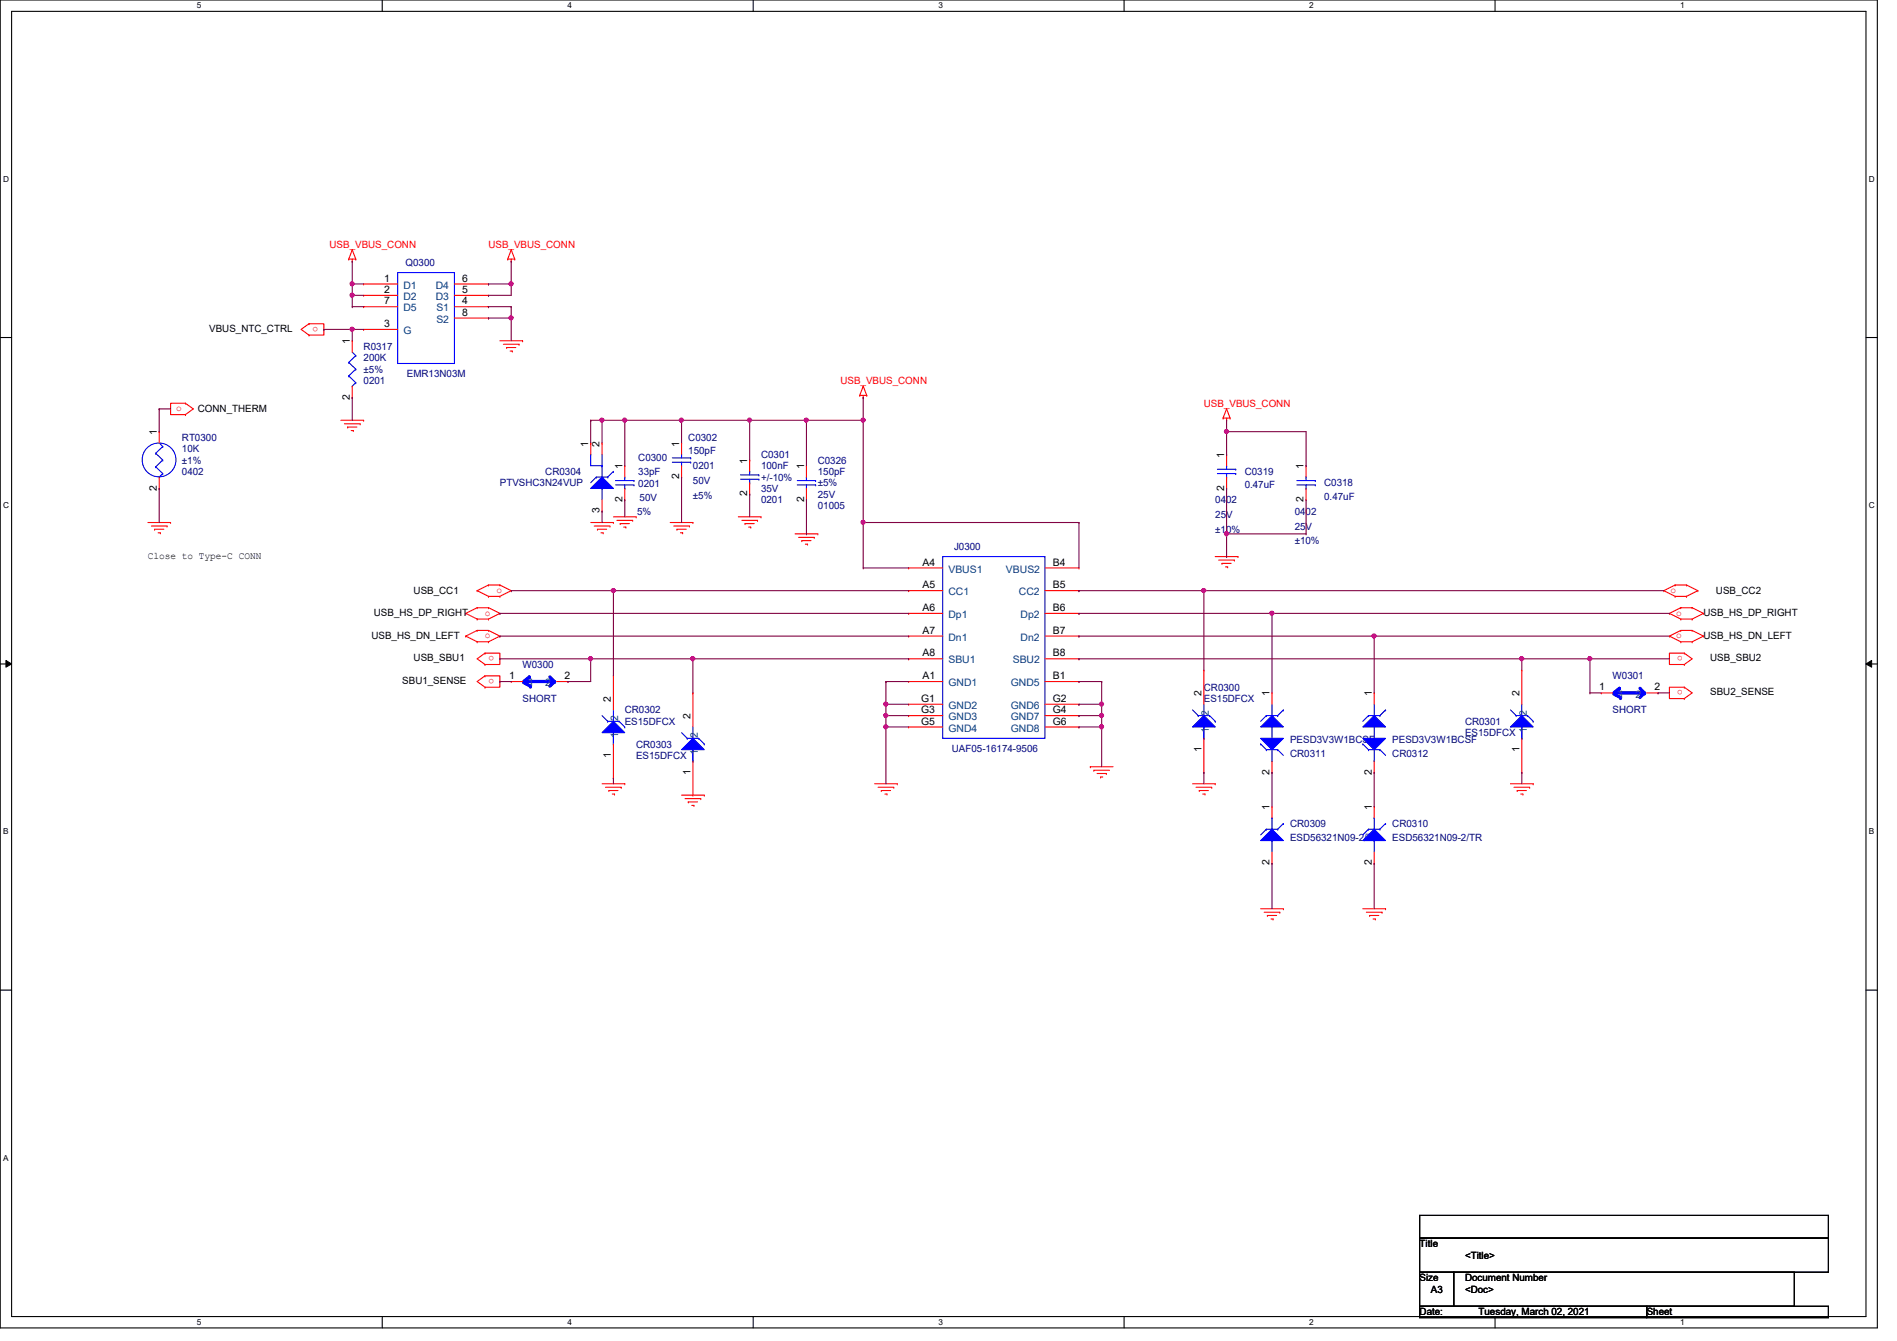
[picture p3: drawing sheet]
<svg xmlns="http://www.w3.org/2000/svg" width="297mm" height="210mm" viewBox="0 0 297 210" stroke-linecap="round" stroke-linejoin="round" font-family="sans-serif">
<path d="M0 0h294v207.9h-294zM1.8 1.8h290.4v204.3h-290.4z" fill="none" stroke="#000" stroke-width=".17"/>
<g fill="#fff">
<path d="M30.8 .2h.7v1.4h-.7z"/>
<path d="M30.8 206.2h.7v1.4h-.7z"/>
</g>
<path d="M59.9 0v1.8M59.9 206.1v1.8" fill="none" stroke="#000" stroke-width=".17"/>
<g fill="#fff">
<path d="M88.9 .2h.6v1.4h-.6z"/>
<path d="M88.9 206.2h.6v1.4h-.6z"/>
</g>
<path d="M117.9 0v1.8M117.9 206.1v1.8" fill="none" stroke="#000" stroke-width=".17"/>
<g fill="#fff">
<path d="M146.9 .2h.7v1.4h-.7z"/>
<path d="M146.9 206.2h.7v1.4h-.7z"/>
</g>
<path d="M176 0v1.8M176 206.1v1.8" fill="none" stroke="#000" stroke-width=".17"/>
<g fill="#fff">
<path d="M205 .2h.7v1.4h-.7z"/>
<path d="M205 206.2h.7v1.4h-.7z"/>
</g>
<path d="M234.1 0v1.8M234.1 206.1v1.8" fill="none" stroke="#000" stroke-width=".17"/>
<g fill="#fff">
<path d="M263.1 .2h.7v1.4h-.7z"/>
<path d="M263.1 206.2h.7v1.4h-.7z"/>
<path d="M.5 27.3h.9v1.4h-.9z"/>
<path d="M292.6 27.3h.9v1.4h-.9z"/>
<path d="M.5 78.4h.9v1.4h-.9z"/>
<path d="M292.6 78.4h.9v1.4h-.9z"/>
</g>
<path d="M0 52.8h1.8M292.2 52.8h1.8" fill="none" stroke="#000" stroke-width=".17"/>
<g fill="#fff">
<path d="M.5 129.5h.8v1.4h-.8z"/>
<path d="M292.6 129.5h.9v1.4h-.9z"/>
</g>
<path d="M0 103.9h1.8M292.2 103.9h1.8" fill="none" stroke="#000" stroke-width=".17"/>
<path d="M.9 103.4l.9 .5-.9 .5zM292.2 103.9l.9-.5v1z" fill="#000"/>
<path d="M.9 103.4l.9 .5-.9 .5zM292.2 103.9l.9-.5v1z" fill="none" stroke="#000" stroke-width=".16"/>
<path d="M.5 180.5h.8v1.4h-.8z" fill="#fff"/>
<path d="M0 155h1.8M292.2 155h1.8M222.3 190.2h64v3.6h-64zM222.3 193.8h64v5.3h-64zM222.3 199.1h5.3v5.4h-5.3zM227.6 199.1h53.4v5.4h-53.4zM222.3 204.5h35.5v1.7h-35.5zM257.8 204.5h28.5v1.7h-28.5z" fill="none" stroke="#000" stroke-width=".17"/>
<g fill="none" stroke="#f00" stroke-width=".17">
<path d="M55.2 39.1h.1M55.2 39.1l-.6 1.5M55.2 39.1l.5 1.5M80 39.1h.1M80 39.1l-.5 1.5M80 39.1l.6 1.5M48.4 52.5h.1M48.4 50.7h.1M48.4 50.7h2.3v1.8h-2.3M48.4 50.7l-1.2 .9 1.2 .9M54.6 40.6h.1M54.6 40.6h1.1"/>
<path d="M55.2 40.9h.1M55.2 40.6v.3M55.7 40.6h.1M78.3 53.3h3.5M78.8 53.9h2.5M79.3 54.4h.1M79.3 54.4h1.5M79.5 40.6h.1M79.5 40.6h1.1M79.9 54.9h.3M80 40.9h.1M80 40.6v.3"/>
<path d="M80.2 54.9h.1M80.6 40.6h.1M81.3 53.9h.1M81.8 53.3h.1M29 63.1h.1M29 64.9h.1M29 63.1h-2.3v1.8h2.3M29 63.1l1.3 .9-1.3 .9M53.4 65.8h3.5M53.9 66.3h2.5M54.4 66.8h.1M54.4 66.8h1.5"/>
<path d="M55 67.4h.3M55.3 67.4h.1M56.4 66.3h.1M56.9 65.8h.1M97.8 72.9h.1M97.8 78.2h.1M97.8 72.9v1.8M97.8 76.5v1.7M134.6 61.9h.1M134.6 61.9h1.1M135.2 62.2h.1M135.2 60.5h.1"/>
<path d="M135.2 61.9v.3M135.2 60.5l-.6 1.4M135.2 60.5l.5 1.4M135.7 61.9h.1M191.5 65.4h.1M191.5 65.4h1.1M192.1 65.8h.1M192.1 64h.1M192.1 65.4v.4M192.1 64l-.6 1.4M192.1 64l.5 1.4M192.6 65.4h.1"/>
<path d="M23.2 81.8h3.5M23.7 82.3h2.5M24.2 82.8h.1M24.2 82.8h1.5M24.8 83.4h.3M25.1 83.4h.1M26.2 82.3h.1M26.7 81.8h.1M72.9 96h.1M72.9 99.6h.1M72.9 96l1.8 .9M72.9 99.6l1.8 .9"/>
<path d="M74.7 92.5h.1M74.7 95.1h.1M74.7 96.9h.1M74.7 98.7h.1M74.7 95.1l-1.8 .9M74.7 92.5l1.8 .8M74.7 95.1h1.8M74.7 96.9h1.8M74.7 98.7l-1.8 .9M74.7 98.7h1.8M76.5 91.6h.1M76.5 93.3h.1"/>
<path d="M76.5 95.1h.1M76.5 96.9h.1M76.5 98.7h.1M76.5 91.6l-1.8 .9M76.5 91.6h1.8M76.5 93.3h1.8M76.5 95.1l1.8 .9M76.5 98.7l1.8 .9M78.3 91.6h.1M78.3 93.3h.1M78.3 96h.1M78.3 99.6h.1"/>
<path d="M78.3 91.6l1.7 .9M78.3 96l-1.8 .9M78.3 99.6l-1.8 .9M80 92.5h.1M80 92.5l-1.7 .8M92.5 81.8h3.6M93 82.3h2.5M93.6 82.8h.1M93.6 82.8h1.4M94.1 83.4h.3M94.4 83.4h.1M95.5 82.3h.1"/>
<path d="M96.1 81.8h.1M96.1 80.9h3.5M96.6 81.4h2.5M97.1 82h.1M97.1 82h1.4M97.7 82.5h.3M98 82.5h.1M99.1 81.4h.1M99.6 80.9h.1M104.9 81.8h3.6M105.5 82.3h2.4M106 82.8h.1"/>
<path d="M106 82.8h1.4M106.5 83.4h.4M106.9 83.4h.1M107.9 82.3h.1M108.5 81.8h.1M115.6 80.9h3.6M116.2 81.4h2.4M116.7 82h.1M116.7 82h1.4M117.2 82.5h.4M117.6 82.5h.1M118.6 81.4h.1"/>
<path d="M119.2 80.9h.1M124.5 83.6h3.6M125 84.1h2.5M125.6 84.6h.1M125.6 84.6h1.4M126.1 85.2h.3M126.4 85.2h.1M127.5 84.1h.1M128.1 83.6h.1M190.3 87.1h3.5M190.8 87.7h2.5M191.3 88.2h.1"/>
<path d="M191.3 88.2h1.5M191.9 88.7h.3M192.2 88.7h.1M193.3 87.7h.1M193.8 87.1h.1M260.5 92.5h.1M260.5 92.5l1.8 .8M261.4 96h.1M261.4 99.6h.1M261.4 96l1.8 .9M261.4 99.6l1.8 .9M262.3 91.6h.1"/>
<path d="M262.3 93.3h.1M262.3 91.6h1.8M262.3 93.3h1.8M262.3 91.6l-1.8 .9M263.2 95.1h.1M263.2 96.9h.1M263.2 98.7h.1M263.2 95.1h1.8M263.2 96.9h1.8M263.2 95.1l-1.8 .9M263.2 98.7h1.8M263.2 98.7l-1.8 .9"/>
<path d="M264.1 91.6h.1M264.1 93.3h.1M264.1 91.6l1.7 .9M265 95.1h.1M265 96.9h.1M265 98.7h.1M265 95.1l1.7 .9M265 98.7l1.7 .9M265.8 92.5h.1M265.8 92.5l-1.7 .8M266.7 96h.1M266.7 99.6h.1"/>
<path d="M266.7 96l-1.7 .9M266.7 99.6l-1.7 .9M74.7 100.5h.1M74.7 100.5h1.8M75.9 104h.1M75.9 102.2h.1M75.9 102.2h2.4v1.8h-2.4M75.9 107.6h.1M75.9 105.8h.1M75.9 105.8h2.4v1.8h-2.4M75.9 102.2l-1.2 .9 1.2 .9M75.9 105.8l-1.2 .9 1.2 .9"/>
<path d="M76.5 100.5h.1M263.2 100.5h.1M263.2 100.5h1.8M263.7 104h.1M263.7 102.2h.1M263.7 102.2h-2.3v1.8h2.3M263.7 109.3h.1M263.7 107.6h.1M263.7 107.6h-2.3v1.7h2.3M263.7 102.2l1.3 .9-1.3 .9M263.7 107.6l1.3 .9-1.3 .8M265 100.5h.1"/>
<path d="M94.3 122.7h3.5M94.8 123.2h2.5M95.3 123.7h.1M95.3 123.7h1.5M95.9 124.3h.3M96.2 124.3h.1M97.3 123.2h.1M97.8 122.7h.1M106.7 124.5h3.6M107.3 125h2.4M107.8 125.5h.1M107.8 125.5h1.4"/>
<path d="M108.3 126.1h.4M108.7 126.1h.1M109.7 125h.1M110.3 124.5h.1M136.9 122.7h3.6M137.5 123.2h2.5M138 123.7h.1M138 123.7h1.4M138.6 124.3h.3M138.9 124.3h.1M140 123.2h.1M140.5 122.7h.1"/>
<path d="M170.7 120h.1M170.7 120h3.6M171.3 120.6h.1M171.3 120.6h2.4M171.8 121.1h1.4M172.3 121.6h.1M172.3 121.6h.4M173.2 121.1h.1M186.7 122.7h3.6M187.3 123.2h2.4M187.8 123.7h.1M187.8 123.7h1.4"/>
<path d="M188.3 124.3h.4M188.7 124.3h.1M189.7 123.2h.1M190.3 122.7h.1M236.5 122.7h3.6M237.1 123.2h2.4M237.6 123.7h.1M237.6 123.7h1.4M238.1 124.3h.4M238.5 124.3h.1M239.5 123.2h.1M240.1 122.7h.1"/>
<path d="M197.4 142.2h3.6M197.9 142.8h2.5M198.5 143.3h.1M198.5 143.3h1.4M199 143.8h.3M199.3 143.8h.1M200.4 142.8h.1M201 142.2h.1M213.4 142.2h3.6M213.9 142.8h2.5M214.5 143.3h.1M214.5 143.3h1.4"/>
<path d="M215 143.8h.3M215.3 143.8h.1M216.4 142.8h.1M217 142.2h.1"/>
</g>
<path d="M96.4 75.2h2.9M96.4 75.9h2.9M97.8 74.7h.1M97.8 76.5h.1M97.8 74.7v.5M97.8 75.9v.6M99.3 75.2h.1M99.3 75.9h.1" fill="none" stroke="#00f" stroke-width=".17"/>
<path d="M96.1 112.9l1.7 1.8h-3.5z" fill="#00f"/>
<path d="M94.3 112l.9 .9M95.2 112.9h.1M95.2 112.9h1.7M96.1 112.9l1.7 1.8h-3.5zM96.1 112.9h.1M96.1 116.5h.1M96.1 111.1v1.8M96.1 114.7v1.8M96.9 112.9h.1M96.9 112.9l.9 .9M97.8 113.8h.1" fill="none" stroke="#00f" stroke-width=".17"/>
<path d="M96.1 105.8h.1M96.1 105.8v5.3M96.1 116.5v5.3M96.1 121.8h.1" fill="none" stroke="#f00" stroke-width=".17"/>
<path d="M86.1 106l.5 .5" fill="none" stroke="#00f" stroke-width=".51"/>
<circle cx="86.6" cy="106.5" r=".25" fill="#00f"/>
<path d="M86.8 106.7l-.7 .7" fill="none" stroke="#00f" stroke-width=".51"/>
<circle cx="86.8" cy="106.7" r=".25" fill="#00f"/>
<path d="M82.4 106.7h3.9" fill="none" stroke="#00f" stroke-width=".51"/>
<circle cx="86.3" cy="106.7" r=".25" fill="#00f"/>
<path d="M82.9 106l-.9 .7" fill="none" stroke="#00f" stroke-width=".51"/>
<circle cx="82.9" cy="106" r=".25" fill="#00f"/>
<path d="M82 106.8l1.1 .6" fill="none" stroke="#00f" stroke-width=".51"/>
<circle cx="83.1" cy="107.4" r=".25" fill="#00f"/>
<path d="M80 106.7h.1M80 106.7h1.8M87.2 106.7h1.7M88.9 106.7h.1" fill="none" stroke="#f00" stroke-width=".17"/>
<path d="M199.2 112l1.8 1.8h-3.6z" fill="#00f"/>
<path d="M198.3 112h.1M198.3 112l-.9 .9M198.3 112h1.8M199.2 112l1.8 1.8h-3.6zM199.2 112h.1M199.2 115.6h.1M199.2 110.2v1.8M199.2 113.8v1.8M200.1 112h.1M201 111.1h.1M201 111.1l-.9 .9" fill="none" stroke="#00f" stroke-width=".17"/>
<path d="M197.4 115.6h3.6l-1.8 1.7z" fill="#00f"/>
<path d="M197.4 115.6h3.6l-1.8 1.7zM197.4 116.5h.1M197.4 116.5l.9 .8M198.3 117.3h.1M198.3 117.3h1.8M199.2 119.1h.1M199.2 117.3v1.8M200.1 117.3h.1M200.1 117.3l.9 .9" fill="none" stroke="#00f" stroke-width=".17"/>
<path d="M199.2 108.5h.1M199.2 108.5v1.7M199.2 119.1v1.8M199.2 120.9h.1" fill="none" stroke="#f00" stroke-width=".17"/>
<path d="M188.5 112l1.8 1.8h-3.6z" fill="#00f"/>
<g fill="none" stroke="#00f" stroke-width=".17">
<path d="M190.6 73.4h2.9M190.6 74.1h2.9M192.1 72.9h.1M192.1 74.7h.1M192.1 72.9v.5M192.1 74.1v.6M193.5 73.4h.1M193.5 74.1h.1M186.7 111.1l.9 .9M187.6 112h.1M187.6 112h1.8M188.5 112l1.8 1.8h-3.6z"/>
<path d="M188.5 112h.1M188.5 115.6h.1M188.5 110.2v1.8M188.5 113.8v1.8M189.4 112h.1M189.4 112l.9 .9M190.3 112.9h.1"/>
</g>
<path d="M192.1 71.1h.1M192.1 76.5h.1M192.1 71.1v1.8M192.1 74.7v1.8M188.5 104.9h.1M188.5 104.9v5.3M188.5 115.6v5.3M188.5 120.9h.1" fill="none" stroke="#f00" stroke-width=".17"/>
<path d="M213.4 113.8l1.8-1.8 1.8 1.8z" fill="#00f"/>
<path d="M213.4 113.8l1.8-1.8 1.8 1.8zM214.3 112h.1M214.3 112l-.9 .9M214.3 112h1.8M215.2 112h.1M215.2 115.6h.1M215.2 110.2v1.8M215.2 113.8v1.8M216.1 112h.1M217 111.1h.1M217 111.1l-.9 .9" fill="none" stroke="#00f" stroke-width=".17"/>
<path d="M213.4 115.6h3.6l-1.8 1.7z" fill="#00f"/>
<g fill="none" stroke="#00f" stroke-width=".17">
<path d="M24.4 71h.1M24.4 73.1h.1M24.4 71l1.1 1M24.4 73.1l1.1 1M24.9 74.7h.1M24.9 69.3l.6 .6M25.5 69.9h.1M25.5 72h.1M25.5 74.1h.1M25.5 69.9l-1.1 1.1M25.5 72l-1.1 1.1M25.5 74.1l-.6 .6"/>
<path d="M213.4 115.6h3.6l-1.8 1.7zM213.4 116.5h.1M213.4 116.5l.9 .8M214.3 117.3h.1M214.3 117.3h1.8M215.2 119.1h.1M215.2 117.3v1.8M216.1 117.3h.1M216.1 117.3l.9 .9"/>
<circle cx="24.9" cy="72" r="2.65"/>
</g>
<path d="M24.9 67.6h.1M24.9 76.5h.1M24.9 67.6v1.7M24.9 74.7v1.8M215.2 108.5h.1M215.2 108.5v1.7M215.2 119.1v1.8M215.2 120.9h.1" fill="none" stroke="#f00" stroke-width=".17"/>
<path d="M199.2 129.8l1.8 1.8h-3.6z" fill="#00f"/>
<path d="M198.3 129.8h.1M198.3 129.8l-.9 .9M198.3 129.8h1.8M199.2 129.8l1.8 1.8h-3.6zM199.2 131.6h.1M199.2 128h.1M199.2 128v1.8M199.2 131.6v1.7M200.1 129.8h.1M201 128.9h.1M201 128.9l-.9 .9" fill="none" stroke="#00f" stroke-width=".17"/>
<path d="M199.2 135.1h.1M199.2 126.2h.1M199.2 126.2v1.8M199.2 133.3v1.8" fill="none" stroke="#f00" stroke-width=".17"/>
<path d="M256.8 107.7l.5 .6" fill="none" stroke="#00f" stroke-width=".51"/>
<circle cx="257.3" cy="108.3" r=".25" fill="#00f"/>
<path d="M257.5 108.5l-.7 .7" fill="none" stroke="#00f" stroke-width=".51"/>
<circle cx="257.5" cy="108.5" r=".25" fill="#00f"/>
<path d="M253.1 108.5h3.9" fill="none" stroke="#00f" stroke-width=".51"/>
<circle cx="257" cy="108.5" r=".25" fill="#00f"/>
<path d="M253.6 107.7l-.9 .8" fill="none" stroke="#00f" stroke-width=".51"/>
<circle cx="253.6" cy="107.7" r=".25" fill="#00f"/>
<path d="M252.7 108.6l1 .6" fill="none" stroke="#00f" stroke-width=".51"/>
<circle cx="253.7" cy="109.2" r=".25" fill="#00f"/>
<path d="M204.5 72.9h.1M204.5 78.2h.1M204.5 72.9v1.8M204.5 76.5v1.7M250.7 108.5h.1M250.7 108.5h1.8M257.8 108.5h1.8M259.6 108.5h.1" fill="none" stroke="#f00" stroke-width=".17"/>
<path d="M203.1 75.2h2.8M203.1 75.9h2.8M204.5 74.7h.1M204.5 76.5h.1M204.5 74.7v.5M204.5 75.9v.6M205.9 75.2h.1M205.9 75.9h.1" fill="none" stroke="#00f" stroke-width=".17"/>
<path d="M238.3 112l1.8 1.8h-3.6z" fill="#00f"/>
<path d="M236.5 111.1l.9 .9M237.4 112h.1M237.4 112h1.8M238.3 112l1.8 1.8h-3.6zM238.3 112h.1M238.3 115.6h.1M238.3 110.2v1.8M238.3 113.8v1.8M239.2 112h.1M239.2 112l.9 .9M240.1 112.9h.1" fill="none" stroke="#00f" stroke-width=".17"/>
<path d="M238.3 104.9h.1M238.3 104.9v5.3M238.3 115.6v5.3M238.3 120.9h.1" fill="none" stroke="#f00" stroke-width=".17"/>
<path d="M92.5 76.5l1.8-1.8 1.8 1.8z" fill="#00f"/>
<g fill="none" stroke="#00f" stroke-width=".17">
<path d="M92.5 76.5l1.8-1.8 1.8 1.8zM92.5 71.1h.1M92.5 71.1v1.8h1.8M93.4 74.7h.1M93.4 74.7l-.9 .9M93.4 74.7h1.8M94.3 76.5h.1M94.3 72.9h.1M94.3 71.1v3.6M94.3 76.5v1.7M95.2 74.7h.1M96.1 73.8h.1"/>
<path d="M96.1 73.8l-.9 .9"/>
</g>
<path d="M92.5 69.3h.1M92.5 69.3v1.8M94.3 69.3h.1M94.3 69.3v1.8M94.3 78.2v1.8M94.3 80h.1" fill="none" stroke="#f00" stroke-width=".17"/>
<path d="M215.2 129.8l1.8 1.8h-3.6z" fill="#00f"/>
<g fill="none" stroke="#00f" stroke-width=".17">
<path d="M54.6 56.7h.1M54.6 58.8h.1M54.6 56.7l1.1 1.1M54.6 58.8l1.1 1.1M55.2 55.1l.5 .6M55.7 55.7h.1M55.7 57.8h.1M55.7 59.9h.1M55.7 55.7l-1.1 1M55.7 57.8l-1.1 1M55.7 59.9l-.5 .6M62.3 42.7h8.9v14.2h-8.9z"/>
<path d="M55.2 60.5h.1M105.3 71.7h2.9M105.3 72.3h2.9M106.7 71.1h.1M106.7 72.9h.1M106.7 71.1v.6M106.7 72.3v.6M108.2 71.7h.1M108.2 72.3h.1M115.9 74.3h2.9M115.9 75h2.9M117.4 73.8h.1"/>
<path d="M117.4 75.6h.1M117.4 73.8v.5M117.4 75v.6M118.8 74.3h.1M118.8 75h.1M124.8 75.2h2.9M124.8 75.9h2.9M126.3 74.7h.1M126.3 76.5h.1M126.3 74.7v.5M126.3 75.9v.6M127.7 75.2h.1"/>
<path d="M127.7 75.9h.1M147.6 87.1h16v28.5h-16zM214.3 129.8h.1M214.3 129.8l-.9 .9M214.3 129.8h1.8M215.2 129.8l1.8 1.8h-3.6zM215.2 131.6h.1M215.2 128h.1M215.2 128v1.8M215.2 131.6v1.7M216.1 129.8h.1M217 128.9h.1"/>
<path d="M217 128.9l-.9 .9"/>
</g>
<g fill="none" stroke="#f00" stroke-width=".17">
<path d="M55.2 53.3h.1M55.2 53.3v1.8M56.9 44.4h.1M56.9 46.2h.1M56.9 51.6h.1M56.9 48h.1M56.9 44.4h5.4M56.9 46.2h5.4M56.9 51.6h5.4M56.9 48h5.4M71.2 44.4h5.3M71.2 46.2h5.3"/>
<path d="M71.2 48h5.3M71.2 49.8h5.3M76.5 48h.1M76.5 46.2h.1M76.5 44.4h.1M76.5 49.8h.1M55.2 62.2h.1M55.2 60.5v1.7M106.7 69.3h.1M106.7 74.7h.1M106.7 69.3v1.8M106.7 72.9v1.8"/>
<path d="M117.4 72h.1M117.4 77.3h.1M117.4 72v1.8M117.4 75.6v1.7M126.3 72.9h.1M126.3 78.2h.1M126.3 72.9v1.8M126.3 76.5v1.7M142.3 88.9h.1M142.3 92.5h.1M142.3 96h.1M142.3 99.6h.1"/>
<path d="M142.3 88.9h5.3M142.3 92.5h5.3M142.3 96h5.3M142.3 99.6h5.3M163.6 88.9h5.3M163.6 92.5h5.3M163.6 96h5.3M163.6 99.6h5.3M168.9 88.9h.1M168.9 92.5h.1M168.9 96h.1M168.9 99.6h.1"/>
<path d="M142.3 106.7h.1M142.3 103.1h.1M142.3 110.2h.1M142.3 112h.1M142.3 113.8h.1M142.3 106.7h5.3M142.3 103.1h5.3M142.3 110.2h5.3M142.3 112h5.3M142.3 113.8h5.3M163.6 106.7h5.3M163.6 103.1h5.3"/>
<path d="M163.6 110.2h5.3M163.6 112h5.3M163.6 113.8h5.3M168.9 106.7h.1M168.9 103.1h.1M168.9 110.2h.1M168.9 112h.1M168.9 113.8h.1M215.2 135.1h.1M215.2 126.2h.1M215.2 126.2v1.8M215.2 133.3v1.8"/>
</g>
<path d="M108.5 115.6l1.8 1.7h-3.6z" fill="#00f"/>
<path d="M106.7 114.7l.9 .9M107.6 115.6h.1M107.6 115.6h1.8M108.5 115.6l1.8 1.7h-3.6zM108.5 115.6h.1M108.5 119.1h.1M108.5 113.8v1.8M108.5 117.3v1.8M109.4 115.6h.1M109.4 115.6l.9 .9M110.3 116.5h.1" fill="none" stroke="#00f" stroke-width=".17"/>
<path d="M108.5 108.5h.1M108.5 108.5v5.3M108.5 119.1v5.4M108.5 124.5h.1" fill="none" stroke="#f00" stroke-width=".17"/>
<path d="M55.2 40.9h.1M55.2 40.9v3.5M80 40.9h.1M80 40.9v3.5" fill="none" stroke="#800040" stroke-width=".17"/>
<circle cx="80" cy="44.4" r=".32" fill="#f0f"/>
<circle cx="80" cy="44.4" r=".32" fill="none" stroke="#f0f" stroke-width=".17"/>
<path d="M55.2 44.4h.1M55.2 44.4v1.8M55.2 44.4h1.7" fill="none" stroke="#800040" stroke-width=".17"/>
<circle cx="55.1" cy="44.4" r=".32" fill="#f0f"/>
<circle cx="55.1" cy="44.4" r=".32" fill="none" stroke="#f0f" stroke-width=".17"/>
<path d="M55.2 46.2h.1M55.2 46.2v1.8M55.2 46.2h1.7M76.5 44.4h.1M76.5 44.4h3.5M80 44.4h.1M80 44.4v1.8" fill="none" stroke="#800040" stroke-width=".17"/>
<circle cx="55.1" cy="46.2" r=".32" fill="#f0f"/>
<circle cx="55.1" cy="46.2" r=".32" fill="none" stroke="#f0f" stroke-width=".17"/>
<path d="M55.2 48h.1M55.2 48h1.7M76.5 46.2h.1M76.5 48h.1M76.5 49.8h.1M76.5 46.2h3.5M76.5 48h3.5M80 48h.1M80 48v1.8h-3.5" fill="none" stroke="#800040" stroke-width=".17"/>
<circle cx="80" cy="49.8" r=".32" fill="#f0f"/>
<circle cx="80" cy="49.8" r=".32" fill="none" stroke="#f0f" stroke-width=".17"/>
<path d="M50.7 51.6h.1M50.7 51.6h6.2M55.2 51.6h.1M80 49.8h.1M80 49.8v3.5" fill="none" stroke="#800040" stroke-width=".17"/>
<circle cx="55.1" cy="51.5" r=".32" fill="#f0f"/>
<circle cx="55.1" cy="51.5" r=".32" fill="none" stroke="#f0f" stroke-width=".17"/>
<g fill="none" stroke="#800040" stroke-width=".17">
<path d="M55.2 51.6h.1M55.2 51.6v1.7M24.9 64h.1M24.9 64h1.8M24.9 64v3.6M55.2 62.2h.1M55.2 62.2v3.6M92.5 65.8h.1M92.5 65.8v3.5M92.5 65.8h1.8M94.3 65.8h.1M94.3 65.8v3.5"/>
<path d="M135.2 62.2h.1M135.2 62.2v3.6"/>
</g>
<circle cx="94.2" cy="65.8" r=".32" fill="#f0f"/>
<circle cx="94.2" cy="65.8" r=".32" fill="none" stroke="#f0f" stroke-width=".17"/>
<path d="M94.3 65.8h12.4M97.8 65.8h.1M97.8 65.8v7.1M106.7 65.8h.1" fill="none" stroke="#800040" stroke-width=".17"/>
<circle cx="97.8" cy="65.8" r=".32" fill="#f0f"/>
<circle cx="97.8" cy="65.8" r=".32" fill="none" stroke="#f0f" stroke-width=".17"/>
<path d="M106.7 65.8h.1M106.7 65.8v3.5M106.7 65.8h10.7" fill="none" stroke="#800040" stroke-width=".17"/>
<circle cx="117.4" cy="65.8" r=".32" fill="#f0f"/>
<circle cx="117.4" cy="65.8" r=".32" fill="none" stroke="#f0f" stroke-width=".17"/>
<circle cx="106.7" cy="65.8" r=".32" fill="#f0f"/>
<circle cx="106.7" cy="65.8" r=".32" fill="none" stroke="#f0f" stroke-width=".17"/>
<path d="M117.4 65.8h.1M117.4 65.8v6.2M117.4 65.8h17.8M126.3 65.8h.1M126.3 65.8v7.1M135.2 65.8h.1" fill="none" stroke="#800040" stroke-width=".17"/>
<circle cx="126.3" cy="65.8" r=".32" fill="#f0f"/>
<circle cx="126.3" cy="65.8" r=".32" fill="none" stroke="#f0f" stroke-width=".17"/>
<path d="M135.2 65.8h.1M135.2 65.8v16" fill="none" stroke="#800040" stroke-width=".17"/>
<circle cx="135.1" cy="65.8" r=".32" fill="#f0f"/>
<circle cx="135.1" cy="65.8" r=".32" fill="none" stroke="#f0f" stroke-width=".17"/>
<g fill="none" stroke="#800040" stroke-width=".17">
<path d="M24.9 76.5h.1M24.9 76.5v5.3M97.8 78.2h.1M97.8 78.2v2.7M106.7 74.7h.1M106.7 74.7v7.1M117.4 77.3h.1M117.4 77.3v3.6M126.3 78.2v5.4M94.3 80h.1M94.3 80v1.8M126.3 83.6h.1"/>
<path d="M135.2 81.8h.1M135.2 81.8h33.7"/>
</g>
<circle cx="135.1" cy="81.8" r=".32" fill="#f0f"/>
<circle cx="135.1" cy="81.8" r=".32" fill="none" stroke="#f0f" stroke-width=".17"/>
<path d="M80 92.5h.1M80 92.5h16.1M96.1 92.5h.1M96.1 92.5v13.3M135.2 81.8h.1M135.2 88.9h.1M135.2 81.8v7.1M135.2 88.9h7.1M168.9 81.8h.1M168.9 81.8v7.1" fill="none" stroke="#800040" stroke-width=".17"/>
<circle cx="96" cy="92.4" r=".32" fill="#f0f"/>
<circle cx="96" cy="92.4" r=".32" fill="none" stroke="#f0f" stroke-width=".17"/>
<path d="M96.1 92.5h.1M96.1 92.5h46.2M168.9 92.5h.1M168.9 92.5h91.6M188.5 92.5h.1" fill="none" stroke="#800040" stroke-width=".17"/>
<circle cx="188.5" cy="92.4" r=".32" fill="#f0f"/>
<circle cx="188.5" cy="92.4" r=".32" fill="none" stroke="#f0f" stroke-width=".17"/>
<path d="M78.3 96h.1M78.3 96h64M168.9 96h.1M168.9 96h92.5M188.5 92.5h.1M188.5 92.5v12.4M199.2 96h.1M199.2 96v12.5" fill="none" stroke="#800040" stroke-width=".17"/>
<circle cx="199.2" cy="96" r=".32" fill="#f0f"/>
<circle cx="199.2" cy="96" r=".32" fill="none" stroke="#f0f" stroke-width=".17"/>
<path d="M78.3 99.6h.1M78.3 99.6h64M168.9 99.6h.1M168.9 99.6h46.3M215.2 99.6h.1M215.2 99.6v8.9" fill="none" stroke="#800040" stroke-width=".17"/>
<circle cx="215.2" cy="99.5" r=".32" fill="#f0f"/>
<circle cx="215.2" cy="99.5" r=".32" fill="none" stroke="#f0f" stroke-width=".17"/>
<path d="M215.2 99.6h.1M215.2 99.6h46.2M78.3 103.1h.1M78.3 103.1h14.2M92.5 103.1h.1M92.5 103.1v3.6" fill="none" stroke="#800040" stroke-width=".17"/>
<circle cx="92.5" cy="103.1" r=".32" fill="#f0f"/>
<circle cx="92.5" cy="103.1" r=".32" fill="none" stroke="#f0f" stroke-width=".17"/>
<path d="M92.5 103.1h.1M92.5 103.1h49.8M108.5 103.1h.1M108.5 103.1v5.4M142.3 103.1h.1" fill="none" stroke="#800040" stroke-width=".17"/>
<circle cx="108.5" cy="103.1" r=".32" fill="#f0f"/>
<circle cx="108.5" cy="103.1" r=".32" fill="none" stroke="#f0f" stroke-width=".17"/>
<path d="M168.9 103.1h.1M168.9 103.1h69.4" fill="none" stroke="#800040" stroke-width=".17"/>
<circle cx="238.3" cy="103.1" r=".32" fill="#f0f"/>
<circle cx="238.3" cy="103.1" r=".32" fill="none" stroke="#f0f" stroke-width=".17"/>
<path d="M238.3 103.1h.1M238.3 103.1v1.8M238.3 103.1h23.1M249 103.1h.1M249 103.1v5.4" fill="none" stroke="#800040" stroke-width=".17"/>
<circle cx="248.9" cy="103.1" r=".32" fill="#f0f"/>
<circle cx="248.9" cy="103.1" r=".32" fill="none" stroke="#f0f" stroke-width=".17"/>
<g fill="none" stroke="#800040" stroke-width=".17">
<path d="M78.3 106.7h.1M78.3 106.7h1.7M138.7 106.7h.1M138.7 110.2h.1M138.7 106.7h3.6M138.7 106.7v5.3M168.9 106.7h.1M168.9 106.7h3.6M172.5 106.7h.1M172.5 106.7v3.5M249 108.5h.1M249 108.5h1.7"/>
<path d="M259.6 108.5h.1M259.6 108.5h1.8"/>
</g>
<circle cx="138.7" cy="112" r=".32" fill="#f0f"/>
<circle cx="138.7" cy="112" r=".32" fill="none" stroke="#f0f" stroke-width=".17"/>
<path d="M138.7 110.2h.1M138.7 110.2h3.6" fill="none" stroke="#800040" stroke-width=".17"/>
<circle cx="138.7" cy="110.2" r=".32" fill="#f0f"/>
<circle cx="138.7" cy="110.2" r=".32" fill="none" stroke="#f0f" stroke-width=".17"/>
<path d="M168.9 110.2h.1M168.9 110.2h3.6" fill="none" stroke="#800040" stroke-width=".17"/>
<circle cx="172.5" cy="110.2" r=".32" fill="#f0f"/>
<circle cx="172.5" cy="110.2" r=".32" fill="none" stroke="#f0f" stroke-width=".17"/>
<path d="M138.7 112h.1M138.7 112v1.8M138.7 112h3.6M168.9 112h.1M168.9 112h3.6M172.5 110.2h.1M172.5 112h.1M172.5 110.2v3.6" fill="none" stroke="#800040" stroke-width=".17"/>
<circle cx="172.5" cy="112" r=".32" fill="#f0f"/>
<circle cx="172.5" cy="112" r=".32" fill="none" stroke="#f0f" stroke-width=".17"/>
<path d="M88.9 106.7h.1M88.9 106.7h3.6M138.7 113.8h.1M138.7 113.8v8.9" fill="none" stroke="#800040" stroke-width=".17"/>
<circle cx="138.7" cy="113.8" r=".32" fill="#f0f"/>
<circle cx="138.7" cy="113.8" r=".32" fill="none" stroke="#f0f" stroke-width=".17"/>
<path d="M138.7 113.8h.1M138.7 113.8h3.6M168.9 113.8h.1M168.9 113.8h3.6M172.5 113.8h.1M172.5 113.8v6.2" fill="none" stroke="#800040" stroke-width=".17"/>
<circle cx="172.5" cy="113.8" r=".32" fill="#f0f"/>
<circle cx="172.5" cy="113.8" r=".32" fill="none" stroke="#f0f" stroke-width=".17"/>
<g fill="none" stroke="#800040" stroke-width=".17">
<path d="M192.1 67.6h.1M192.1 65.8v1.8M192.1 76.5v7.1M192.1 83.6h.1M96.1 121.8h.1M96.1 121.8v.9M188.5 120.9h.1M188.5 120.9v1.8M199.2 120.9h.1M199.2 135.1h.1M199.2 120.9v5.3M199.2 135.1v7.1"/>
<path d="M215.2 120.9h.1M215.2 135.1h.1M215.2 120.9v5.3M215.2 135.1v7.1M238.3 120.9h.1M238.3 120.9v1.8"/>
</g>
<circle cx="192" cy="83.5" r=".32" fill="#f0f"/>
<circle cx="192" cy="83.5" r=".32" fill="none" stroke="#f0f" stroke-width=".17"/>
<path d="M192.1 67.6h.1M192.1 67.6h12.4v5.3M204.5 72.9h.1" fill="none" stroke="#800040" stroke-width=".17"/>
<circle cx="192" cy="67.5" r=".32" fill="#f0f"/>
<circle cx="192" cy="67.5" r=".32" fill="none" stroke="#f0f" stroke-width=".17"/>
<path d="M192.1 71.1h.1M192.1 67.6v3.5M204.5 78.2v5.4M192.1 83.6h.1M192.1 87.1h.1M192.1 83.6v3.5M192.1 83.6h12.4M204.5 83.6h.1" fill="none" stroke="#800040" stroke-width=".17"/>
<circle cx="80" cy="44.4" r=".32" fill="#f0f"/>
<circle cx="80" cy="44.4" r=".32" fill="none" stroke="#f0f" stroke-width=".17"/>
<circle cx="55.1" cy="44.4" r=".32" fill="#f0f"/>
<circle cx="55.1" cy="44.4" r=".32" fill="none" stroke="#f0f" stroke-width=".17"/>
<circle cx="55.1" cy="46.2" r=".32" fill="#f0f"/>
<circle cx="55.1" cy="46.2" r=".32" fill="none" stroke="#f0f" stroke-width=".17"/>
<circle cx="80" cy="49.8" r=".32" fill="#f0f"/>
<circle cx="80" cy="49.8" r=".32" fill="none" stroke="#f0f" stroke-width=".17"/>
<circle cx="55.1" cy="51.5" r=".32" fill="#f0f"/>
<circle cx="55.1" cy="51.5" r=".32" fill="none" stroke="#f0f" stroke-width=".17"/>
<circle cx="94.2" cy="65.8" r=".32" fill="#f0f"/>
<circle cx="94.2" cy="65.8" r=".32" fill="none" stroke="#f0f" stroke-width=".17"/>
<circle cx="97.8" cy="65.8" r=".32" fill="#f0f"/>
<circle cx="97.8" cy="65.8" r=".32" fill="none" stroke="#f0f" stroke-width=".17"/>
<circle cx="117.4" cy="65.8" r=".32" fill="#f0f"/>
<circle cx="117.4" cy="65.8" r=".32" fill="none" stroke="#f0f" stroke-width=".17"/>
<circle cx="106.7" cy="65.8" r=".32" fill="#f0f"/>
<circle cx="106.7" cy="65.8" r=".32" fill="none" stroke="#f0f" stroke-width=".17"/>
<circle cx="126.3" cy="65.8" r=".32" fill="#f0f"/>
<circle cx="126.3" cy="65.8" r=".32" fill="none" stroke="#f0f" stroke-width=".17"/>
<circle cx="135.1" cy="65.8" r=".32" fill="#f0f"/>
<circle cx="135.1" cy="65.8" r=".32" fill="none" stroke="#f0f" stroke-width=".17"/>
<circle cx="135.1" cy="81.8" r=".32" fill="#f0f"/>
<circle cx="135.1" cy="81.8" r=".32" fill="none" stroke="#f0f" stroke-width=".17"/>
<circle cx="96" cy="92.4" r=".32" fill="#f0f"/>
<circle cx="96" cy="92.4" r=".32" fill="none" stroke="#f0f" stroke-width=".17"/>
<circle cx="188.5" cy="92.4" r=".32" fill="#f0f"/>
<circle cx="188.5" cy="92.4" r=".32" fill="none" stroke="#f0f" stroke-width=".17"/>
<circle cx="199.2" cy="96" r=".32" fill="#f0f"/>
<circle cx="199.2" cy="96" r=".32" fill="none" stroke="#f0f" stroke-width=".17"/>
<circle cx="215.2" cy="99.5" r=".32" fill="#f0f"/>
<circle cx="215.2" cy="99.5" r=".32" fill="none" stroke="#f0f" stroke-width=".17"/>
<circle cx="92.5" cy="103.1" r=".32" fill="#f0f"/>
<circle cx="92.5" cy="103.1" r=".32" fill="none" stroke="#f0f" stroke-width=".17"/>
<circle cx="108.5" cy="103.1" r=".32" fill="#f0f"/>
<circle cx="108.5" cy="103.1" r=".32" fill="none" stroke="#f0f" stroke-width=".17"/>
<circle cx="238.3" cy="103.1" r=".32" fill="#f0f"/>
<circle cx="238.3" cy="103.1" r=".32" fill="none" stroke="#f0f" stroke-width=".17"/>
<circle cx="248.9" cy="103.1" r=".32" fill="#f0f"/>
<circle cx="248.9" cy="103.1" r=".32" fill="none" stroke="#f0f" stroke-width=".17"/>
<circle cx="138.7" cy="112" r=".32" fill="#f0f"/>
<circle cx="138.7" cy="112" r=".32" fill="none" stroke="#f0f" stroke-width=".17"/>
<circle cx="138.7" cy="110.2" r=".32" fill="#f0f"/>
<circle cx="138.7" cy="110.2" r=".32" fill="none" stroke="#f0f" stroke-width=".17"/>
<circle cx="172.5" cy="110.2" r=".32" fill="#f0f"/>
<circle cx="172.5" cy="110.2" r=".32" fill="none" stroke="#f0f" stroke-width=".17"/>
<circle cx="172.5" cy="112" r=".32" fill="#f0f"/>
<circle cx="172.5" cy="112" r=".32" fill="none" stroke="#f0f" stroke-width=".17"/>
<circle cx="138.7" cy="113.8" r=".32" fill="#f0f"/>
<circle cx="138.7" cy="113.8" r=".32" fill="none" stroke="#f0f" stroke-width=".17"/>
<circle cx="172.5" cy="113.8" r=".32" fill="#f0f"/>
<circle cx="172.5" cy="113.8" r=".32" fill="none" stroke="#f0f" stroke-width=".17"/>
<circle cx="192" cy="83.5" r=".32" fill="#f0f"/>
<circle cx="192" cy="83.5" r=".32" fill="none" stroke="#f0f" stroke-width=".17"/>
<circle cx="192" cy="67.5" r=".32" fill="#f0f"/>
<circle cx="192" cy="67.5" r=".32" fill="none" stroke="#f0f" stroke-width=".17"/>
<g font-size="1.6" fill="#f00">
<text x="51.6" y="38.8">USB_VBUS_CONN</text>
<text x="76.5" y="38.8">USB_VBUS_CONN</text>
<text x="49.8" y="51.1" transform="rotate(180 49.8 51.1)">o</text>
<text x="27.6" y="64.3">o</text>
<text x="131.6" y="60.1">USB_VBUS_CONN</text>
<text x="188.5" y="63.7">USB_VBUS_CONN</text>
<text x="77.7" y="92.8">o</text>
<text x="261.6" y="92.8">o</text>
<text x="75.9" y="96.4">o</text>
<text x="75.9" y="99.9">o</text>
<text x="262.5" y="96.4">o</text>
<text x="262.5" y="99.9">o</text>
<text x="77.4" y="102.7" transform="rotate(180 77.4 102.7)">o</text>
<text x="77.4" y="106.3" transform="rotate(180 77.4 106.3)">o</text>
<text x="263.5" y="102.7" transform="rotate(180 263.5 102.7)">o</text>
<text x="263.5" y="108" transform="rotate(180 263.5 108)">o</text>
</g>
<g font-size="1.6" fill="#000080">
<text x="63.5" y="41.6">Q0300</text>
<text x="56.9" y="54.8">R0317</text>
<text x="56.9" y="56.6">200K</text>
<text x="56.9" y="58.3">±5%</text>
<text x="63.7" y="59.1">EMR13N03M</text>
<text x="56.9" y="60.1">0201</text>
<text x="28.5" y="69">RT0300</text>
<text x="28.5" y="70.8">10K</text>
<text x="107.8" y="69">C0302</text>
<text x="107.8" y="71.1">150pF</text>
<text x="119.2" y="71.7">C0301</text>
<text x="28.5" y="72.6">±1%</text>
<text x="28.5" y="74.3">0402</text>
<text x="78.3" y="76.1">PTVSHC3N24VUP</text>
<text x="85.4" y="74.3">CR0304</text>
<text x="99.9" y="72.2">C0300</text>
<text x="99.9" y="74.3">33pF</text>
<text x="99.9" y="76.3">0201</text>
<text x="108.5" y="73.4">0201</text>
<text x="108.5" y="75.8">50V</text>
<text x="119.2" y="73.4">100nF</text>
<text x="119.2" y="77">35V</text>
<text x="119.2" y="75.2">+/-10%</text>
<text x="128.1" y="72.6">C0326</text>
<text x="128.1" y="74.3">150pF</text>
<text x="128.1" y="77.9">25V</text>
<text x="128.1" y="76.1">±5%</text>
<text x="194.9" y="74.3">C0319</text>
<text x="194.9" y="76.5">0.47uF</text>
<text x="207.3" y="76.1">C0318</text>
<text x="99.8" y="80.6">5%</text>
<text x="100.2" y="78.4">50V</text>
<text x="108.5" y="78.1">±5%</text>
<text x="119.2" y="78.8">0201</text>
<text x="128.1" y="79.7">01005</text>
<text x="190.3" y="78.8">0402</text>
<text x="190.3" y="81.1">25V</text>
<text x="190.3" y="83.4">±10%</text>
<text x="202.7" y="80.6">0402</text>
<text x="202.7" y="82.9">25V</text>
<text x="207.3" y="78.2">0.47uF</text>
<text x="149.4" y="86.1">J0300</text>
<text x="202.7" y="85.2">±10%</text>
<text x="81.8" y="104.6">W0300</text>
<text x="252.5" y="106.3">W0301</text>
<text x="81.8" y="109.9">SHORT</text>
<text x="97.8" y="111.7">CR0302</text>
<text x="97.8" y="113.5">ES15DFCX</text>
<text x="188.5" y="108.1">CR0300</text>
<text x="188.5" y="109.9">ES15DFCX</text>
<text x="229.4" y="113.5">CR0301</text>
<text x="252.5" y="111.7">SHORT</text>
<text x="99.6" y="117">CR0303</text>
<text x="99.6" y="118.8">ES15DFCX</text>
<text x="149.1" y="117.7">UAF05-16174-9506</text>
<text x="202" y="118.4">CR0311</text>
<text x="202" y="116.3">PESD3V3W1BCSF</text>
<text x="218" y="118.4">CR0312</text>
<text x="218" y="116.3">PESD3V3W1BCSF</text>
<text x="229.4" y="115.2">ES15DFCX</text>
<text x="202" y="129.5">CR0309</text>
<text x="202" y="131.6">ESD56321N09-2/TR</text>
<text x="218" y="129.5">CR0310</text>
<text x="218" y="131.6">ESD56321N09-2/TR</text>
</g>
<g font-size="1.6">
<text x="60.2" y="44.1">1</text>
<text x="60.2" y="45.8">2</text>
<text x="60.2" y="47.6">7</text>
<text x="72.4" y="45.8">5</text>
<text x="72.4" y="44.1">6</text>
<text x="72.4" y="47.6">4</text>
<text x="32.8" y="51.9">VBUS_NTC_CTRL</text>
<text x="54.8" y="53.9" transform="rotate(-90 54.8 53.9)">1</text>
<text x="60.2" y="51.2">3</text>
<text x="72.4" y="49.4">8</text>
<text x="31" y="64.6">CONN_THERM</text>
<text x="54.8" y="62.6" transform="rotate(-90 54.8 62.6)">2</text>
<text x="24.6" y="68.1" transform="rotate(-90 24.6 68.1)">1</text>
<text x="92.1" y="69.9" transform="rotate(-90 92.1 69.9)">1</text>
<text x="93.9" y="69.9" transform="rotate(-90 93.9 69.9)">2</text>
<text x="106.3" y="69.9" transform="rotate(-90 106.3 69.9)">1</text>
<text x="191.7" y="71.7" transform="rotate(-90 191.7 71.7)">1</text>
<text x="24.6" y="76.8" transform="rotate(-90 24.6 76.8)">2</text>
<text x="97.4" y="73.4" transform="rotate(-90 97.4 73.4)">1</text>
<text x="106.3" y="75" transform="rotate(-90 106.3 75)">2</text>
<text x="117" y="77.7" transform="rotate(-90 117 77.7)">2</text>
<text x="117" y="72.6" transform="rotate(-90 117 72.6)">1</text>
<text x="125.9" y="73.4" transform="rotate(-90 125.9 73.4)">1</text>
<text x="191.7" y="76.8" transform="rotate(-90 191.7 76.8)">2</text>
<text x="204.1" y="73.4" transform="rotate(-90 204.1 73.4)">1</text>
<text x="93.9" y="80.3" transform="rotate(-90 93.9 80.3)">3</text>
<text x="97.4" y="78.6" transform="rotate(-90 97.4 78.6)">2</text>
<text x="125.9" y="78.6" transform="rotate(-90 125.9 78.6)">2</text>
<text x="204.1" y="78.6" transform="rotate(-90 204.1 78.6)">2</text>
<text x="23.2" y="87.5">Close to Type-C CONN</text>
<text x="144.4" y="88.5">A4</text>
<text x="164.8" y="88.5">B4</text>
<text x="64.8" y="93">USB_CC1</text>
<text x="144.4" y="92.1">A5</text>
<text x="144.4" y="95.6">A6</text>
<text x="164.8" y="95.6">B6</text>
<text x="164.8" y="92.1">B5</text>
<text x="268.7" y="93">USB_CC2</text>
<text x="58.2" y="99.9">USB_HS_DN_LEFT</text>
<text x="58.5" y="96.4">USB_HS_DP_RIGHT</text>
<text x="144.4" y="99.2">A7</text>
<text x="164.8" y="99.2">B7</text>
<text x="266.7" y="96.4">USB_HS_DP_RIGHT</text>
<text x="266.7" y="99.9">USB_HS_DN_LEFT</text>
<text x="63" y="107.1">SBU1_SENSE</text>
<text x="64.8" y="103.5">USB_SBU1</text>
<text x="79.7" y="106.3">1</text>
<text x="88.4" y="106.3">2</text>
<text x="144.4" y="106.3">A1</text>
<text x="144.4" y="102.7">A8</text>
<text x="164.8" y="106.3">B1</text>
<text x="164.8" y="102.7">B8</text>
<text x="267.8" y="103.5">USB_SBU2</text>
<text x="95.7" y="109.9" transform="rotate(-90 95.7 109.9)">2</text>
<text x="108.1" y="112.6" transform="rotate(-90 108.1 112.6)">2</text>
<text x="144.2" y="109.9">G1</text>
<text x="144.2" y="111.6">G3</text>
<text x="144.2" y="113.4">G5</text>
<text x="164.8" y="109.9">G2</text>
<text x="164.8" y="111.6">G4</text>
<text x="164.8" y="113.4">G6</text>
<text x="188.1" y="109" transform="rotate(-90 188.1 109)">2</text>
<text x="198.8" y="109" transform="rotate(-90 198.8 109)">1</text>
<text x="214.8" y="109" transform="rotate(-90 214.8 109)">1</text>
<text x="237.9" y="109" transform="rotate(-90 237.9 109)">2</text>
<text x="250.4" y="108.1">1</text>
<text x="259.1" y="108.1">2</text>
<text x="267.8" y="108.8">SBU2_SENSE</text>
<text x="95.7" y="118.6" transform="rotate(-90 95.7 118.6)">1</text>
<text x="188.1" y="117.7" transform="rotate(-90 188.1 117.7)">1</text>
<text x="237.9" y="117.7" transform="rotate(-90 237.9 117.7)">1</text>
<text x="108.1" y="121.2" transform="rotate(-90 108.1 121.2)">1</text>
<text x="198.8" y="121.2" transform="rotate(-90 198.8 121.2)">2</text>
<text x="214.8" y="121.2" transform="rotate(-90 214.8 121.2)">2</text>
<text x="198.8" y="126.8" transform="rotate(-90 198.8 126.8)">1</text>
<text x="214.8" y="126.8" transform="rotate(-90 214.8 126.8)">1</text>
<text x="198.8" y="135.5" transform="rotate(-90 198.8 135.5)">2</text>
<text x="214.8" y="135.5" transform="rotate(-90 214.8 135.5)">2</text>
<text x="222.3" y="195.2">Title</text>
<text x="229.4" y="197">&lt;Title&gt;</text>
<text x="222.3" y="200.6">Size</text>
<text x="224.1" y="202.4">A3</text>
<text x="229.4" y="200.6">Document Number</text>
<text x="229.4" y="202.4">&lt;Doc&gt;</text>
<text x="222.3" y="205.9">Date:</text>
<text x="231.5" y="205.9">Tuesday, March 02, 2021</text>
<text x="257.8" y="205.9">Sheet</text>
</g>
<g font-size="1.6" fill="#004080">
<text x="63.2" y="45.2">D1</text>
<text x="63.2" y="46.9">D2</text>
<text x="68.2" y="46.9">D3</text>
<text x="68.2" y="45.2">D4</text>
<text x="63.2" y="52.3">G</text>
<text x="63.2" y="48.7">D5</text>
<text x="68.3" y="48.7">S1</text>
<text x="68.3" y="50.5">S2</text>
<text x="148.5" y="89.6">VBUS1</text>
<text x="157.5" y="89.6">VBUS2</text>
<text x="148.5" y="93.2">CC1</text>
<text x="159.6" y="93.2">CC2</text>
<text x="148.5" y="96.7">Dp1</text>
<text x="148.5" y="100.3">Dn1</text>
<text x="159.8" y="96.7">Dp2</text>
<text x="159.8" y="100.3">Dn2</text>
<text x="82.7" y="107.4">1</text>
<text x="85.4" y="107.4">2</text>
<text x="148.5" y="107.4">GND1</text>
<text x="148.5" y="103.8">SBU1</text>
<text x="158.3" y="107.4">GND5</text>
<text x="158.6" y="103.8">SBU2</text>
<text x="96.8" y="112.9" transform="rotate(-90 96.8 112.9)">2</text>
<text x="148.5" y="111">GND2</text>
<text x="148.5" y="112.7">GND3</text>
<text x="158.3" y="111">GND6</text>
<text x="158.3" y="112.7">GND7</text>
<text x="189.3" y="112" transform="rotate(-90 189.3 112)">2</text>
<text x="239.1" y="112" transform="rotate(-90 239.1 112)">2</text>
<text x="253.4" y="109.2">1</text>
<text x="256.1" y="109.2">2</text>
<text x="96.8" y="115.6" transform="rotate(-90 96.8 115.6)">1</text>
<text x="109.3" y="118.2" transform="rotate(-90 109.3 118.2)">1</text>
<text x="109.3" y="115.6" transform="rotate(-90 109.3 115.6)">2</text>
<text x="148.5" y="114.5">GND4</text>
<text x="158.3" y="114.5">GND8</text>
<text x="189.3" y="114.7" transform="rotate(-90 189.3 114.7)">1</text>
<text x="239.1" y="114.7" transform="rotate(-90 239.1 114.7)">1</text>
</g>
<g font-size="1.3">
<text x="30.8" y="1.3">5</text>
<text x="88.9" y="1.3">4</text>
<text x="146.9" y="1.3">3</text>
<text x="205" y="1.3">2</text>
<text x="263.1" y="1.3">1</text>
<text x=".5" y="28.4">D</text>
<text x="292.6" y="28.4">D</text>
<text x=".5" y="79.5">C</text>
<text x="292.6" y="79.5">C</text>
<text x=".5" y="130.6">B</text>
<text x="292.6" y="130.6">B</text>
<text x=".5" y="181.7">A</text>
<text x="30.8" y="207.4">5</text>
<text x="88.9" y="207.4">4</text>
<text x="146.9" y="207.4">3</text>
<text x="205" y="207.4">2</text>
<text x="263.1" y="207.4">1</text>
</g>
</svg>
